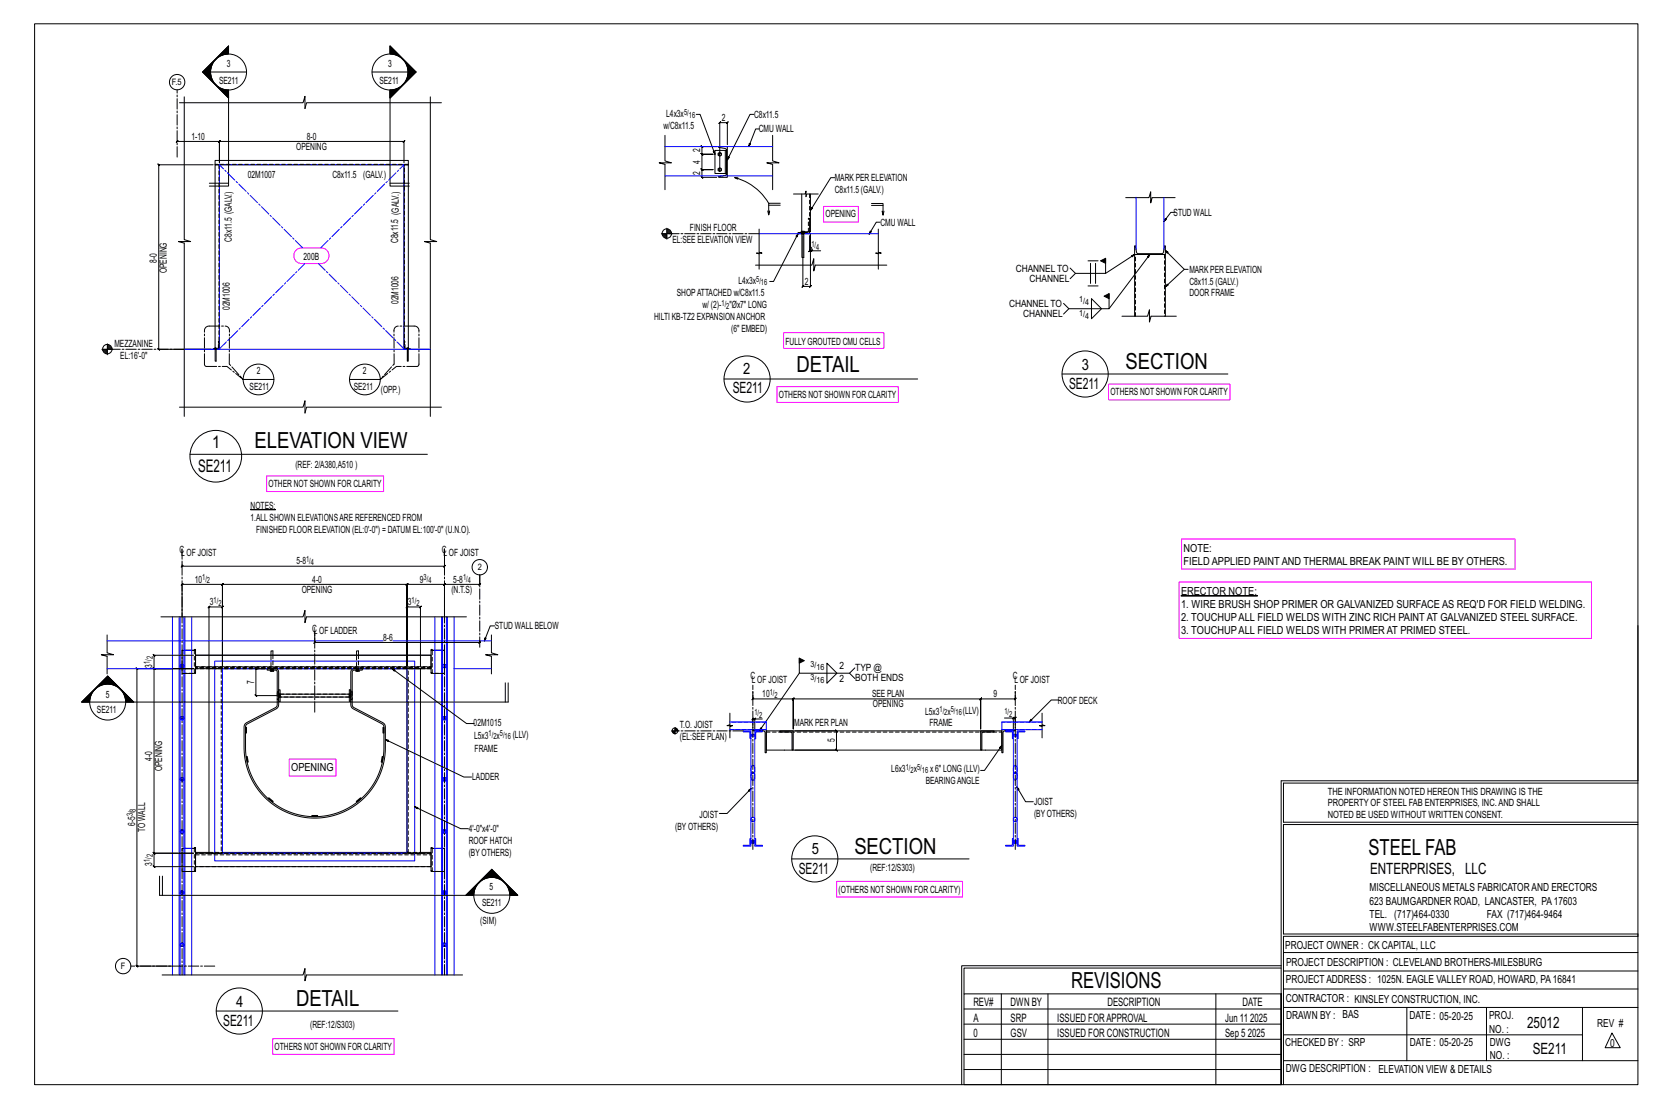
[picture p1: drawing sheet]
<svg xmlns="http://www.w3.org/2000/svg" width="914mm" height="610mm" viewBox="0 0 914 610" stroke-linecap="round" stroke-linejoin="round" font-family="sans-serif">
<path d="M606 144l3-2v3zM608 163l3-1v2zM138 281h14zM650 328h42zM440 362l3 2-3 1z" fill="#000" stroke="#000" stroke-width=".55"/>
<g fill="none" stroke="#000" stroke-width=".55">
<path d="M19 13h883v584h-883zM113 40l4 4M113 40l4 3M115 40l1 1M116 39v1M116 39l-1 1h1M116 39l-1 1 1 1M116 38l-1 2 1 1M116 38l-2 2 2 1M116 38l-2 2 2 2M116 37l-2 3 2 2M116 37l-2 3"/>
<path d="M116 37l-3 3 3 3M116 36l-3 4M117 36l-4 4 4 3M117 36l-4 4M117 35l-4 5 4 4M117 34l-5 6 5 5M123 30l3-3-4 3M125 30l1-5-15 15 15 14v-4v52h-11M126 25l-14 15 14 14-14-14zM126 26l-14 14 14 14M126 28l-2 2M126 26l-5 5"/>
<path d="M126 27l-4 4M126 28l-3 2M126 29l-1 1M126 30h.1M126 26l-6 6M126 27l-3 3M136 40h-20M205 40h20M215 25l14 15-14 14 14-14zM215 26l14 14-14 14M215 28l1 2M215 26l5 5"/>
<path d="M215 27l4 4M215 28l2 2M215 27l3 3M215 29v1M215 30h.1M215 29l1 1M215 26l6 6M215 27l2 3M215 30v-5l14 15M223 34l5 6-5 5M223 35l5 5-5 4M224 35l4 5-4 4"/>
<path d="M224 36l4 4-4 4M224 36l4 4-4 3M224 36l3 4-3 3M224 37l3 3-3 3M224 37l3 3-3 2M224 38l2 2-2 2M224 38l2 2-2 1M225 38l1 2-1 1M225 39l1 1-1 1M225 39v1M229 40l-14 14v-4M99 57h68l1-4v7l1-3h74"/>
<path d="M101 53v79l4 1h-7l3 1v95M120 48l6 5-5-5M121 49l5 4M122 49l4 4M122 49l4 3M123 49l3 3M124 49l2 3M124 49l2 2M125 50l1 1M125 50h1M126 53v1M215 50v52h10"/>
<path d="M215 50h.1M216 50l-1 1M216 49l-1 2M217 49l-2 3 2-3M218 49l-3 3M218 49l-3 4M219 49l-4 4M220 48l-5 5M221 48l-6 5M237 53v79l3 1h-6l3 1v95M97 78l1-1zM98 78h23h-1l1-1v1v12v-12h-1l1-1v1h101l1-1-1 1v12"/>
<path d="M366 75v14l4 1h-7l3 1v13M383 63h2l9 22M400 80v-12l1-1-1 1h-4l1-1-1 1v25M415 63h-2l-13 25M418 71h-2l-4 10M425 75v14l4 1h-7l3 1v13M117 91h-30v-1l1 1h-1v101l1 1-1-1h29M118 91h3v101h-3zM118 88h107v3h-107zM222 91h3v101h-3zM395 81h-9v-1l1 1h-1v4v-1l1 1h-1h7h-7v-1l1 1h-1v8l1 1-1-1h7h-7l1 1-1-1v5v-1l1 1h-1h9M395 84h1h1v1l-1 1-1-1z"/>
<path d="M395 93l1-1 1 1v1h-1h-1zM396 81h4v17h-4v-1l3-1h1v-14l-4-1zM399 83h1v13h-1zM399 83h-5v13h5M404 98h2v1zM404 98a31 31 0 0 1 19 14M459 98h-2l-11 18M115 101h11M215 101h10M423 116v2M423 113h7M430 112h-7v6l1-2"/>
<path d="M437 107h6l1-2v3v-1h6M441 107v21h5v-21M480 112h6v6v-2M480 113h6M487 116l-1 2M620 109h13v-3v6l1-3h13M647 117h-2l-4 5M364 129h6M365 129l1 2M365 129l2 2M366 129l1 1M366 129h1"/>
<path d="M367 127l2 2M367 127l1 2M367 126l3 3M367 128l1 1M367 126v6M368 126l2 2M418 126v13h2h-4l2 1v8M439 129l-13 26h-2M441 127v1h1M441 129h2v13h-2v-13h2M442 130v28h-1l1-1v1h4l1-1-1 1v-29v7l1 1v1h5M443 128h-1"/>
<path d="M445 128h-6v1h7v-1M446 130v8l-1 1 1-1h1M447 138l-1 1zM484 126v13h1h-3l2 1v8M485 122h-3l-4 7M625 135l1 4 1 1h13l1-5h1v5h-17zM642 138l10 10h2M416 146h31l1-4v7l1-3h39M592 151l-3 2M599 157h5M599 144h5M600 145v11"/>
<path d="M603 145v11M609 142v9h-17l-3-3M609 151l16-11-2 1 2-1v34M633 140l-22 30M642 140v34M652 148l-10 10M588 170l-2 3M601 164l5 6-5 6zM611 162v8h-23l-2-3M618 174h14l1-3v6l1-3h14M56 192h6M57 193l1 2"/>
<path d="M57 192l2 3M57 192l2 2M58 192l1 2M58 192l1 1M59 191l2 1M59 191l1 1M59 190l3 2M59 192h1M59 189v6M60 190l2 2M118 192h1M118 192h1v7h-1v-7h1"/>
<path d="M119 192h.1M120 192h-3h4M223 192h3h-3M224 192h.1M224 192h1v7h-1zM224 192h1M225 192h-1M134 209h17M192 209h17M399 209h106M585 206h91M99 224h68l1-3v6l1-3h74"/>
<path d="M105 250h130M245 302v10v-1l-1 1h1h-145l1-1-1 1v-2M264 317v5l1-1-1 1h-19v-1l-1 1h1v18v-18v-1l-1 1h1h-21l1-1-1 1v45v-45l1-1-1 1h-102l1-1-1 1v45M89 340h78l1-4v7l1-3h88M100 340v-18l1-1-1 1h22l1-1-1 1v45M59 350v10l4 1h-7h3v10M100 358h8v13h-8zM100 358h7h1M173 348v6l1-1-1 1h91l1-1-1 1v-1M237 358h8v13h-8zM237 358h1h7M271 350v10l3 1h-7h4v10"/>
<path d="M272 345h-2l-3 8M902 345v85h-197M54 378l5-5 6 5M54 378l5-5 5 5M55 378l4-5 5 5M56 377l3-3 3 3M57 377l2-3 3 3M57 377l2-2 3 2M57 377l2-2 2 2M58 377l1-2 2 2M58 377l1-1 1 1M59 377v-1l1 1"/>
<path d="M59 377h.1M59 375l-2 2M59 374l3 3M59 374l-3 3M59 374l-4 4M59 374l4 3M59 376v1M59 374l4 4M95 368h-20l1 1-1-1v164l1 1-1-1h20M107 361h-22l-1-1 1 1v7h-1l1 1v-1h22h-22h-1l1 1v-1v102l-1-1 1 1h22h-22l-1-1 1 1v7h-1l1 1v-1h22M108 361h129v7h-129zM108 361h129"/>
<path d="M115 368v102h7v-102M122 367v-33h1l-1 1v-1h-7h1l-1 1v-1v33M146 368h-5h-1l1 1v-1v15h-1l1 1v-1h12M149 369h1v1h-1zM149 361v-3h1v3M150 369h1v1h-1M196 369h1v1h-1zM196 361v-3h1v3M197 369h1v1h-1M216 368l41 30h4M224 368v102h7v-102M224 367v-33v1l1-1h-1h7v1l1-1h-1v33"/>
<path d="M278 376v11M280 376v11h-206M440 362v9h28l3-3M440 371l-22 31M455 365l6 6-6 5zM468 371l3 3M45 387l14-15 14 15-14-14zM49 386l-4 1 14-15 15 15M49 386v1M49 386v1h25M49 386v1v-1M49 385l-1 2"/>
<path d="M50 385l-2 2M50 384l-3 3M50 383l-3 4M50 383l-4 4M51 382l-5 5M51 381l-5 6M51 381l-6 6M67 381l6 6-14-14-14 14M68 382l5 5M68 383l4 4M69 383l3 4M69 384l3 3"/>
<path d="M69 384l2 3M69 385l2 2M69 385l1 2M69 386l1 1M69 386v1M135 399l17-10 1-8v7v2l-17 9-1 1v12a38 38 0 0 0 38 38 38 38 0 0 0 38-38v-12l-1-1-16-9-1-2v-7h1v8l18 10v1v12a39 39 0 0 1-39 39 39 39 0 0 1-39-39v-12zM153 381l-1-11v-1h-5v-1h5l1 1v12M153 382h1v2h-1zM153 384v2h1v-2h38v2h1v-2M153 382v-2h1v2h38v-2h1v2M192 382h1v2h-1zM193 381v-12l1-1h5v1h-4l-1 1v11"/>
<path d="M402 393v6l-2 1h3h-1v6M414 381v4l1-1-1 1h23h-1l1-1v1v16v-16h-1l1-1v1h103h-1l1-1v1v16v-16h-1l1-1v1h19h-1l1-1v1v-4M416 396v-1l-1 1zM416 396h-2l1-1-1 1v5M420 396h-4v5M553 395h5v6M558 395l-1 1 1-1zM558 395h1l-1 1 1-1v6M574 393v6l1 1h-3h2v6M583 385h-4l-12 13M135 401h1v3h-1zM136 417l1 3h-1z"/>
<path d="M210 417h1l-1 3zM211 401v3zM212 407l43 21h5M370 402h3M370 403l1 1M370 402l2 2M371 402l1 1M372 401l1 1M372 402h.1M372 401v3M414 402h8v13h-1v-12l-1-1h-6zM422 402h130v11h-130z"/>
<path d="M429 402h8v11h-1v-10h-7zM438 402h22l1 1-1-1v11l1 1-1-1h-22M540 402h7v1h-6v1v9h-1zM552 402h7h-6l-1 1v12zM552 411l-10 13h-2M148 439l2 2v1l-2-2zM413 434l-13 14h-4M560 433l5 8h4M705 430v167v-50M902 431h-195v22h195M172 449h3v1h-3zM196 441l3-2v1l-3 2z"/>
<path d="M228 444l26 12h4M902 454h-195v60h195v2h-195v81M100 467h8v13h-8zM100 467h7h1M108 470h129v7h-129zM115 469h-7v1M122 469h102M231 469h6v1M237 467h8v13h-8zM237 467h1h7M271 480l-4 4M436 473h97"/>
<path d="M88 482v11h168l15-14 14 14h-4M89 482v11M257 493l14-14 14 14-14-14zM261 493h20M261 492l-1 1M261 491l-2 2M261 490l-2 3M261 490l-3 3M262 489l-4 4M262 488l-5 5M263 487l-6 6 5-5M265 485l6-6 5 6"/>
<path d="M266 484l5-4 5 4M266 484l5-4 4 4M267 484l4-4 4 4M267 484l4-4 3 4M268 484l3-4 3 4M268 484l3-3 3 3M268 484l3-3 2 3M269 483l2-2 2 2M269 483l2-1 1 1M271 483h.1M271 482l1 1M271 482l-1 1"/>
<path d="M271 482l-2 1M271 481l-3 2M271 483h-1M279 487l6 6M279 488l5 5M280 489l4 4M280 490l3 3M280 491l3 2M280 491l2 2M281 492l1 1M281 492l1 1-1-1M281 493h.1"/>
<path d="M89 537h78l1-4v7l1-3h86M705 533h-174v14M705 532h-176v65M707 535h195M707 525h195M119 557h100M531 547h174v50h-174zM531 556h174M551 547v50M577 547v50M669 547v50M707 555h195"/>
<path d="M707 545h195M774 555v29M818 555v29M871 555v29M531 572h174M531 564h174M707 570h164M887 569l5 8h-8zM531 589h174M531 581h174M707 584h195"/>
<circle cx="126" cy="40" r="10"/>
<circle cx="215" cy="40" r="10"/>
<circle cx="98" cy="45" r="4"/>
<circle cx="367" cy="129" r="2.6"/>
<circle cx="59" cy="192" r="2.6"/>
<circle cx="142" cy="209" r="8"/>
<circle cx="201" cy="209" r="8"/>
<circle cx="411" cy="209" r="13"/>
<circle cx="597" cy="206" r="13"/>
<circle cx="119" cy="251" r="14"/>
<circle cx="264" cy="312" r="4"/>
<circle cx="59" cy="387" r="10"/>
<circle cx="372" cy="402" r="1.6"/>
<circle cx="449" cy="473" r="13"/>
<circle cx="271" cy="493" r="10"/>
<circle cx="68" cy="532" r="4"/>
<circle cx="132" cy="557" r="13"/>
</g>
<path d="M453 114h20v8h-20zM163 138l2-1h12a4 4 0 0 1 4 4 4 4 0 0 1-4 4h-11a4 4 0 0 1-4-3 4 4 0 0 1 1-4zM431 183h56v9h-56zM428 213h67v9h-67zM610 212h67v8h-67zM147 262h64v9h-64zM650 297h184v16h-184zM649 320h227v32h-227zM159 418h26v9h-26zM461 485h69v9h-69zM150 572h67v9h-67z" fill="none" stroke="#f0f" stroke-width=".55"/>
<g fill="none" stroke="#00f" stroke-width=".55">
<path d="M121 91h101v101h15h-136h20zM366 81h59M366 97h59M625 109v28M641 109v28M418 129h66M95 340v197M99 340v197M101 340v18h5v109M102 340v197M106 340v18M239 340v18h5"/>
<path d="M243 340v197M244 340v18M246 340v197M250 340v197M59 353h152M101 358v109h5M216 353h55M239 358v179M244 358v109h-5M59 368h36M99 367l1-1 1 1M99 367h.1"/>
<path d="M99 367l1 1M100 367h-1l1 1M101 367l-1 1M101 367h.1M118 364h110v110h-110zM122 368h102v102h-102zM244 367l1 1M244 367h.1M244 367v1M244 366h1l1 1M244 366v1M244 368h.1"/>
<path d="M244 366l2 1M244 368h1M245 367h1l-1 1M245 368h.1M246 367l-1 1M246 367h.1M250 368h21M99 396h2h-1zM99 395h1h1M244 396h2h-1zM244 395h1h1M402 398h20v4h-20"/>
<path d="M574 398h-22v4h22M409 402h4v5v-4h-4zM413 407v55M413 405h.1M413 405h2M414 405h1M414 405h-1M415 405h1M415 405h.1M416 402h4v1h-4v4zM416 407v55M554 402h4v5h-1v-4h-3z"/>
<path d="M558 407v55M558 405h2M558 405h.1M560 405h.1M560 402h4v1h-3v4h-1zM560 407v55M99 429a1.1 1.1 0 0 1 1-1 1.1 1.1 0 0 1 1 1M99 429h.1M99 429l1 1 1-1M99 429l1 1h1M99 429l2-1v1h-2zM101 430h.1"/>
<path d="M101 429v1M244 429a1.1 1.1 0 0 1 1-1 1.1 1.1 0 0 1 1 1M244 429h.1M244 429l1 1 1-1M244 429v1M244 430h.1M244 429l1-1 1 1h-2zM246 430h-2M246 430h.1M246 429v1M414 422a2.2 2.2 0 0 1 2 2 2.2 2.2 0 0 1-2 2l-1-2zM414 426a2.1 2.1 0 0 1 2 2 2.1 2.1 0 0 1-2 1l-1-1z"/>
<path d="M559 422a2.2 2.2 0 0 1 1 2 2.2 2.2 0 0 1-1 2l-1-2zM559 426a2.1 2.1 0 0 1 1 2 2.1 2.1 0 0 1-1 1l-1-1zM99 458h2M244 458h2M101 467v70M106 467v70M244 467v70M409 465h4v-3v4h-4zM413 464a1.1 1.1 0 0 0 1 1 1.1 1.1 0 0 0 2-1M413 464l1-1 2 1M413 464h.1M413 464h2"/>
<path d="M414 463h1M414 463l-1 1M415 463h.1M415 464h.1M415 463v1M415 463h-1l-1 1M415 463l1 1M416 462v3h4v1h-4zM557 462h1v4h-4v-1h3zM558 464a1.1 1.1 0 0 0 1 1 1.1 1.1 0 0 0 1-1M558 464a1.1 1.1 0 0 1 1-1 1.1 1.1 0 0 1 1 1M558 464l1-1 1 1"/>
<path d="M558 464h.1M558 464h2M558 463v1M558 463h2M558 463h.1M560 463h.1M560 464h.1M560 463v1M560 462h1v3h3v1h-4zM99 492h.1M99 491l2 1M99 492h1h1"/>
<path d="M101 491v1M101 491h-1h-1M101 491h.1M101 492h.1M244 492h2M244 492h.1M244 492h1h1M244 491v1M244 491h1h1M244 491h.1M246 491v1M244 519v1"/>
<path d="M244 519l2 1M244 519h.1M99 520h2M99 520l1-1 1 1M99 520l1 1 1-1M244 520h2M244 520l1 1 1-1"/>
<circle cx="100" cy="396" r="1"/>
<circle cx="245" cy="396" r="1"/>
<circle cx="100" cy="458" r="1"/>
<circle cx="245" cy="458" r="1"/>
<circle cx="414" cy="451" r="1.2"/>
<circle cx="559" cy="451" r="1.2"/>
<circle cx="100" cy="520" r="1"/>
<circle cx="245" cy="520" r="1"/>
</g>
<g fill="none" stroke="#000" stroke-width=".55" stroke-dasharray="2 1.4">
<path d="M121 91v101M225 91h-107M446 107v21M441 127h2v1h-2zM441 128h.1M441 128h1M441 129v-1M441 129l1-1M442 128h.1M442 129v-1M442 129h.1M442 129h-1v-1"/>
<path d="M442 128h1v1M442 128v1v-1M442 128v1M442 128h1M443 129h-2l1-1h1M443 128l-1 1M443 128h.1M443 129h-1M443 128v1M445 128v-8h1v8M641 140v34M625 174v-34"/>
<path d="M118 192h1zM118 192h.1M118 192h1M119 192h.1M119 192h-1M119 192h-1h1M120 192v-4l1 4M223 192v-101M224 192h1M224 192h.1M225 192h.1M225 192h-1"/>
<path d="M107 358v13h-7M108 370h-1M108 367h129M115 368h.1M115 368h7M122 368v102h-7M122 368h-14M122 368h.1M149 369v-1M149 368h.1M149 369l1-1M150 368v1z"/>
<path d="M150 369h-1v-1M150 370v-1h-1v-8M150 369v-8M150 368h.1M150 368v1M196 369v-1M196 368h.1M196 369l1-1M197 368h.1M197 369v-1M197 368v1zM197 369h-1v-1"/>
<path d="M197 370v-1h-1v-8M197 369v-8M197 368v1M224 368h-116M224 368h.1M224 368h7M231 368h.1M231 368h-7M237 368h-129M237 368h-115M237 367h-129M237 368h-13"/>
<path d="M238 370h-1M245 371h-7v-13M153 383h1zM153 383v-1M153 382h1M153 382l1 1M153 383h1M153 381v4v-4M154 384v-2M154 382h38M154 383h-1M154 384h-1"/>
<path d="M192 383h1zM192 383h1M192 382h1M192 384h-38M193 382v2M193 384h-1M193 383v1M193 384l-1-1M193 383h-1M194 381v4h-1v-4M422 403h118M540 403h12"/>
<path d="M107 467v13h-7M108 479h-1M108 471h129M115 469h7M122 469h.1M224 469h7M225 469h-1M231 470h-6v-102M237 477h-129M237 470h-129M238 479h-1M245 480h-7v-13"/>
<circle cx="396" cy="93" r=".5"/>
<circle cx="396" cy="85" r=".5"/>
<circle cx="396" cy="93" r=".6"/>
<circle cx="396" cy="85" r=".6"/>
</g>
<g fill="none" stroke="#000" stroke-width=".55" stroke-dasharray="5.8 1 1 1">
<path d="M98 87v-38M418 129h-51M115 180h-2v2M115 180h9M219 180h-1l-1 2M228 180h-9M101 192h-42M126 182v-2h-2M231 182l-1-2h-2M113 201v-19M113 201l1 1M114 202h11l9 7-8-8"/>
<path d="M126 201v-19M217 201v-19M230 202h-12l-9 7 8-8M230 202l1-1M231 201v-19M264 356v-39M173 392v-44M409 402h-37M414 468v-91M559 468v-91M100 537v-235M118 532h-46"/>
<path d="M245 537v-235"/>
</g>
<path d="M167 137l-46-46M177 137l45-46M121 192l47-47M223 192l-48-47" fill="none" stroke="#00f" stroke-width=".55" stroke-dasharray="5.8 1 1 1"/>
<path d="M422 398h-20M574 398h-22M402 402h20M552 402h22" fill="none" stroke="#00f" stroke-width=".55" stroke-dasharray="2 1.4"/>
<g font-size="12.2">
<text x="620" y="203">SECTION</text>
<text x="439" y="205">DETAIL</text>
<text x="140" y="247">ELEVATION VIEW</text>
<text x="470" y="470">SECTION</text>
<text x="753" y="471">STEEL FAB</text>
<text x="590" y="544">REVISIONS</text>
<text x="163" y="554">DETAIL</text>
</g>
<g font-size="9.6">
<text x="117" y="247">1</text>
<text x="109" y="260">SE211</text>
</g>
<g font-size="8.6">
<text x="596" y="204">3</text>
<text x="409" y="206">2</text>
<text x="589" y="214">SE211</text>
<text x="403" y="216">SE211</text>
<text x="447" y="470">5</text>
<text x="440" y="481">SE211</text>
<text x="754" y="481">ENTERPRISES, LLC</text>
<text x="130" y="554">4</text>
<text x="123" y="565">SE211</text>
<text x="841" y="566">25012</text>
<text x="844" y="580">SE211</text>
</g>
<g font-size="6.4">
<text x="536" y="554">REV#</text>
<text x="556" y="554">DWN BY</text>
<text x="610" y="554">DESCRIPTION</text>
<text x="684" y="554">DATE</text>
<text x="536" y="563">A</text>
<text x="556" y="563">SRP</text>
<text x="582" y="563">ISSUED FORAPPROVAL</text>
<text x="674" y="563">Jun 11</text>
<text x="688" y="563">2025</text>
<text x="536" y="571">0</text>
<text x="556" y="571">GSV</text>
<text x="582" y="571">ISSUED FOR CONSTRUCTION</text>
<text x="674" y="571">Sep 5</text>
<text x="687" y="571">2025</text>
</g>
<g font-size="6.1">
<text x="652" y="304">NOTE:</text>
<text x="652" y="311">FIELD APPLIED PAINT AND THERMAL BREAK PAINT WILL BE BY OTHERS.</text>
<text x="650" y="328">ERECTOR NOTE:</text>
<text x="650" y="335">1. WIRE BRUSH SHOP PRIMER OR GALVANIZED SURFACE AS REQ'D FOR FIELD WELDING.</text>
<text x="650" y="342">2. TOUCHUPALL FIELD WELDS WITH ZINC RICH PAINT AT GALVANIZED STEEL SURFACE.</text>
<text x="650" y="349">3. TOUCHUPALL FIELD WELDS WITH PRIMER AT PRIMED STEEL.</text>
<text x="160" y="425">OPENING</text>
<text x="754" y="491">MISCELLANEOUS METALS FABRICATORAND ERECTORS</text>
<text x="754" y="498">623 BAUMGARDNER ROAD, LANCASTER, PA17603</text>
<text x="754" y="505">TEL. (717)464-0330</text>
<text x="819" y="505">FAX (717)464-9464</text>
<text x="754" y="513">WWW.STEELFABENTERPRISES.COM</text>
<text x="708" y="523">PROJECT OWNER : CK CAPITAL, LLC</text>
<text x="708" y="532">PROJECT DESCRIPTION : CLEVELAND BROTHERS-MILESBURG</text>
<text x="708" y="541">PROJECTADDRESS : 1025N. EAGLE VALLEY ROAD, HOWARD, PA16841</text>
<text x="708" y="552">CONTRACTOR : KINSLEY CONSTRUCTION, INC.</text>
<text x="708" y="561">DRAWN BY : BAS</text>
<text x="776" y="561">DATE : 05-20-25</text>
<text x="820" y="561">PROJ.</text>
<text x="820" y="569">NO. :</text>
<text x="879" y="566">REV #</text>
<text x="708" y="576">CHECKED BY : SRP</text>
<text x="776" y="576">DATE : 05-20-25</text>
<text x="820" y="576">DWG</text>
<text x="886" y="577">0</text>
<text x="820" y="583">NO. :</text>
<text x="708" y="590">DWG DESCRIPTION : ELEVATION VIEW &amp; DETAILS</text>
</g>
<g font-size="5.5">
<text x="125" y="37">3</text>
<text x="214" y="37">3</text>
<text x="121" y="46">SE211</text>
<text x="209" y="46">SE211</text>
<text x="367" y="64">L4x3x</text>
<text x="415" y="65">C8x11.5</text>
<text x="365" y="71">w/C8x11.5</text>
<text x="397" y="67">2</text>
<text x="105" y="77">1-10</text>
<text x="169" y="77">8-0</text>
<text x="418" y="72">CMU WALL</text>
<text x="163" y="82">OPENING</text>
<text x="385" y="84" transform="rotate(-90 385 84)">2</text>
<text x="385" y="90" transform="rotate(-90 385 90)">4</text>
<text x="136" y="98">02M1007</text>
<text x="183" y="98">C8x11.5 (GALV.)</text>
<text x="385" y="97" transform="rotate(-90 385 97)">2</text>
<text x="460" y="100">MARK PER ELEVATION</text>
<text x="460" y="106">C8x11.5 (GALV.)</text>
<text x="454" y="120">OPENING</text>
<text x="646" y="119">STUD WALL</text>
<text x="485" y="125">CMU WALL</text>
<text x="380" y="127">FINISH FLOOR</text>
<text x="128" y="133" transform="rotate(-90 128 133)">C8x11.5 (GALV.)</text>
<text x="219" y="134" transform="rotate(-90 219 134)">C8x11.5 (GALV.)</text>
<text x="370" y="134">EL:SEE ELEVATION VIEW</text>
<text x="167" y="143">200B</text>
<text x="86" y="145" transform="rotate(-90 86 145)">8-0</text>
<text x="559" y="150">CHANNEL TO</text>
<text x="92" y="150" transform="rotate(-90 92 150)">OPENING</text>
<text x="567" y="155">CHANNEL</text>
<text x="655" y="150">MARK PER ELEVATION</text>
<text x="406" y="157">L4x3x</text>
<text x="443" y="157">2</text>
<text x="655" y="157">C8x11.5 (GALV.)</text>
<text x="219" y="167" transform="rotate(-90 219 167)">02M1006</text>
<text x="373" y="163">SHOPATTACHED w/C8x11.5</text>
<text x="655" y="163">DOOR FRAME</text>
<text x="127" y="171" transform="rotate(-90 127 171)">02M1006</text>
<text x="387" y="170">w/ (2)-</text>
<text x="402" y="170">&quot;Øx7&quot; LONG</text>
<text x="556" y="169">CHANNEL TO</text>
<text x="360" y="176">HILTI KB-TZ2 EXPANSIONANCHOR</text>
<text x="563" y="175">CHANNEL</text>
<text x="402" y="183">(6&quot; EMBED)</text>
<text x="63" y="191">MEZZANINE</text>
<text x="432" y="190">FULLYGROUTED CMU CELLS</text>
<text x="66" y="197">EL:16'-0&quot;</text>
<text x="141" y="206">2</text>
<text x="200" y="206">2</text>
<text x="137" y="215">SE211</text>
<text x="195" y="215">SE211</text>
<text x="210" y="216">(OPP.)</text>
<text x="429" y="219">OTHERS NOT SHOWN FOR CLARITY</text>
<text x="611" y="218">OTHERS NOT SHOWN FOR CLARITY</text>
<text x="163" y="257">(REF: 2/A380,A510 )</text>
<text x="148" y="268">OTHER NOT SHOWN FOR CLARITY</text>
<text x="138" y="280">NOTES:</text>
<text x="138" y="287">1.ALLSHOWN ELEVATIONSARE REFERENCED FROM</text>
<text x="141" y="293">FINISHED FLOOR ELEVATION (EL:0'-0&quot;) = DATUM EL:100'-0&quot; (U.N.O).</text>
<text x="99" y="305">C</text>
<text x="243" y="305">C</text>
<text x="100" y="306">L</text>
<text x="103" y="306">OF JOIST</text>
<text x="163" y="311">5-8</text>
<text x="244" y="306">L</text>
<text x="247" y="306">OF JOIST</text>
<text x="107" y="321">10</text>
<text x="172" y="321">4-0</text>
<text x="231" y="321">9</text>
<text x="250" y="321">5-8</text>
<text x="166" y="326">OPENING</text>
<text x="248" y="326">(N.T.S)</text>
<text x="116" y="333">3</text>
<text x="225" y="333">3</text>
<text x="272" y="347">STUD WALLBELOW</text>
<text x="172" y="348">CL</text>
<text x="176" y="349">OF LADDER</text>
<text x="211" y="353">8-6</text>
<text x="84" y="368" transform="rotate(-90 84 368)">3</text>
<text x="462" y="368">2</text>
<text x="471" y="370">TYP @</text>
<text x="140" y="377" transform="rotate(-90 140 377)">7</text>
<text x="413" y="374">C</text>
<text x="414" y="376">LOF JOIST</text>
<text x="462" y="376">2</text>
<text x="471" y="375">BOTH ENDS</text>
<text x="558" y="374">C</text>
<text x="558" y="376">LOF JOIST</text>
<text x="420" y="384">10</text>
<text x="480" y="384">SEE PLAN</text>
<text x="547" y="384">9</text>
<text x="58" y="385">5</text>
<text x="481" y="389">OPENING</text>
<text x="582" y="388">ROOF DECK</text>
<text x="53" y="392">SE211</text>
<text x="509" y="393">L5x3</text>
<text x="522" y="393">x</text>
<text x="530" y="393">(LLV)</text>
<text x="261" y="400">02M1015</text>
<text x="374" y="401">T.O. JOIST</text>
<text x="437" y="400">MARK PER PLAN</text>
<text x="512" y="400">FRAME</text>
<text x="261" y="407">L5x3</text>
<text x="273" y="407">x</text>
<text x="282" y="407">(LLV)</text>
<text x="374" y="407">(EL:SEE PLAN)</text>
<text x="261" y="414">FRAME</text>
<text x="460" y="409" transform="rotate(-90 460 409)">5</text>
<text x="84" y="419" transform="rotate(-90 84 419)">4-0</text>
<text x="89" y="425" transform="rotate(-90 89 425)">OPENING</text>
<text x="491" y="425">L6x3</text>
<text x="503" y="425">x</text>
<text x="512" y="425">x 6&quot; LONG (LLV)</text>
<text x="260" y="430">LADDER</text>
<text x="510" y="432">BEARINGANGLE</text>
<text x="731" y="438">THE INFORMATION NOTED HEREON THIS DRAWING IS THE</text>
<text x="569" y="443">JOIST</text>
<text x="569" y="450">(BYOTHERS)</text>
<text x="731" y="444">PROPERTY OF STEEL FAB ENTERPRISES, INC.AND SHALL</text>
<text x="74" y="455" transform="rotate(-90 74 455)">6-5</text>
<text x="385" y="451">JOIST</text>
<text x="731" y="451">NOTED BE USED WITHOUT WRITTEN CONSENT.</text>
<text x="80" y="458" transform="rotate(-90 80 458)">TO WALL</text>
<text x="258" y="458">4'-0&quot;x4'-0&quot;</text>
<text x="372" y="457">(BYOTHERS)</text>
<text x="258" y="465">ROOF HATCH</text>
<text x="258" y="471">(BYOTHERS)</text>
<text x="84" y="477" transform="rotate(-90 84 477)">3</text>
<text x="479" y="480">(REF:12/S303)</text>
<text x="269" y="490">5</text>
<text x="462" y="492">(OTHERS NOT SHOWN FOR CLARITY)</text>
<text x="265" y="499">SE211</text>
<text x="264" y="509">(SIM)</text>
<text x="171" y="566">(REF:12/S303)</text>
<text x="151" y="578">OTHERS NOT SHOWN FOR CLARITY</text>
</g>
<g font-size="4.9">
<text x="95" y="47">F.5</text>
<text x="263" y="314">2</text>
<text x="67" y="534">F</text>
</g>
<g font-size="4.7">
<text x="377" y="63">5/</text>
<text x="379" y="65">16</text>
<text x="447" y="136">1/</text>
<text x="449" y="138">4</text>
<text x="416" y="155">5/</text>
<text x="419" y="157">16</text>
<text x="594" y="167">1/</text>
<text x="397" y="168">1/</text>
<text x="400" y="170">2</text>
<text x="594" y="174">1/</text>
<text x="597" y="168">4</text>
<text x="597" y="176">4</text>
<text x="169" y="310">1/</text>
<text x="171" y="311">4</text>
<text x="111" y="320">1/</text>
<text x="114" y="321">2</text>
<text x="233" y="320">3/</text>
<text x="236" y="321">4</text>
<text x="255" y="320">1/</text>
<text x="258" y="321">4</text>
<text x="118" y="332">1/</text>
<text x="120" y="334">2</text>
<text x="227" y="332">1/</text>
<text x="229" y="334">2</text>
<text x="83" y="366" transform="rotate(-90 83 366)">1/</text>
<text x="84" y="363" transform="rotate(-90 84 363)">2</text>
<text x="446" y="367">3/</text>
<text x="449" y="369">16</text>
<text x="446" y="375">3/</text>
<text x="449" y="376">16</text>
<text x="424" y="383">1/</text>
<text x="426" y="384">2</text>
<text x="415" y="394">1/</text>
<text x="418" y="395">2</text>
<text x="517" y="392">1/</text>
<text x="520" y="394">2</text>
<text x="523" y="392">5/</text>
<text x="526" y="394">16</text>
<text x="553" y="393">1/</text>
<text x="556" y="395">2</text>
<text x="269" y="406">1/</text>
<text x="272" y="407">2</text>
<text x="275" y="406">5/</text>
<text x="278" y="407">16</text>
<text x="499" y="424">1/</text>
<text x="501" y="426">2</text>
<text x="505" y="424">5/</text>
<text x="507" y="426">16</text>
<text x="73" y="450" transform="rotate(-90 73 450)">3/</text>
<text x="75" y="447" transform="rotate(-90 75 447)">8</text>
<text x="84" y="472" transform="rotate(-90 84 472)">2</text>
<text x="83" y="475" transform="rotate(-90 83 475)">1/</text>
</g>
</svg>
